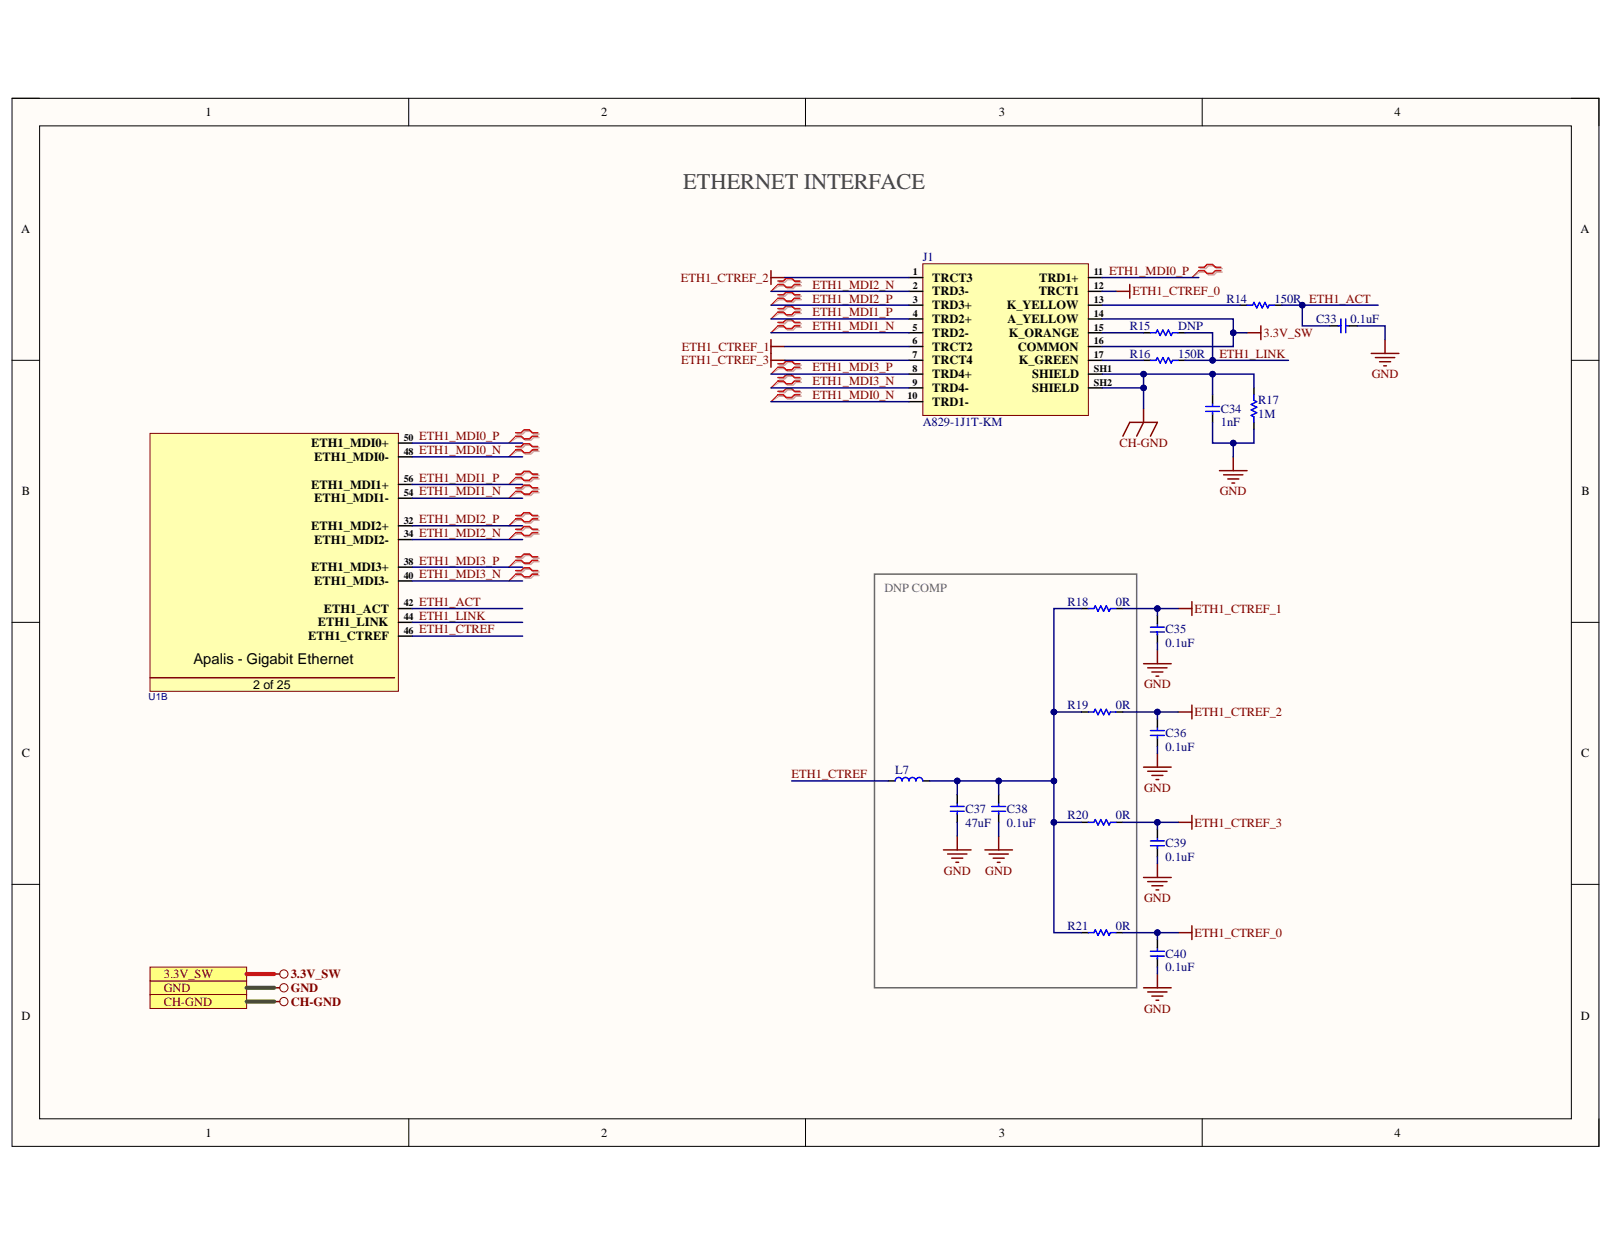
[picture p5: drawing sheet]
<svg xmlns="http://www.w3.org/2000/svg" width="279mm" height="216mm" viewBox="0 0 279 216" stroke-linecap="round" stroke-linejoin="round" font-family="sans-serif">
<path d="M2.1 17h274.9v181.6h-274.9z" fill-rule="evenodd" fill="#fffcf8"/>
<path d="M2.1 17h274.9v181.6h-274.9z" fill="none" stroke="#000" stroke-width=".17"/>
<path d="M6.9 21.8h265.3v172.1h-265.3z" fill-rule="evenodd" fill="#fffcf8"/>
<g fill="none" stroke="#000" stroke-width=".17">
<path d="M2.1 17h4.8M70.8 17v4.8M139.5 17v4.8M208.2 17v4.8M272.2 17h4.8v4.8M6.9 21.8h265.3v172.1h-265.3zM2.1 62.4h4.8M272.2 62.4h4.8M2.1 107.8h4.8M272.2 107.8h4.8M2.1 153.2h4.8M272.2 153.2h4.8"/>
<path d="M70.8 193.9v4.7M139.5 193.9v4.7M208.2 193.9v4.7M277 193.9v4.7"/>
</g>
<path d="M159.8 45.7h28.7v26.3h-28.7z" fill-rule="evenodd" fill="#ffffb0"/>
<path d="M159.8 45.7h28.7v26.3h-28.7z" fill="none" stroke="#800000" stroke-width=".17"/>
<g fill="none" stroke="#000" stroke-width=".25">
<path d="M157.4 48.1h2.4M157.4 50.5h2.4M157.4 55.3h2.4M157.4 57.7h2.4M157.4 52.9h2.4M188.5 48.1h2.4M188.5 50.5h2.4M188.5 55.3h2.4M188.5 57.7h2.4M188.5 52.9h2.4M198.1 57.7h1.2M204.1 57.7h1.2"/>
<path d="M214.8 52.9h1.2M220.8 52.9h1.2M230.4 56.5h1.5M233.7 56.5h1.4M157.4 69.6h2.4M157.4 60h2.4M157.4 64.8h2.4M157.4 62.4h2.4M157.4 67.2h2.4M188.5 64.8h2.4M188.5 62.4h2.4M188.5 67.2h2.4"/>
<path d="M188.5 60h2.4M198.1 62.4h1.2M204.1 62.4h1.2M210 68.4v1.4M210 71.6v1.6M217.2 67.2v1.2M217.2 73.2v1.2M187.3 105.4h1.2M193.3 105.4h1.2M200.5 106.6v1.5M200.5 109.9v1.5M153.9 135.3h1.2"/>
<path d="M159.8 135.3h1.2M165.8 137.7v1.4M173 137.7v1.4M187.3 123.4h1.2M193.3 123.4h1.2M200.5 124.6v1.4M200.5 127.8v1.5M165.8 140.9v1.6M173 140.9v1.6M187.3 142.5h1.2M193.3 142.5h1.2M200.5 143.7v1.4"/>
<path d="M200.5 146.9v1.6M187.3 161.6h1.2M193.3 161.6h1.2M200.5 162.8v1.4M200.5 166v1.6"/>
</g>
<g fill="none" stroke="#800000" stroke-width=".25">
<path d="M133.5 46.9v2.4M133.5 58.8v4.8M133.5 48.1h2.4M193.3 50.5h2.4M195.7 49.3v2.4M216 57.7h2.4M218.4 56.5v2.4M239.9 58.9v2.3M133.5 60h2.4M133.5 62.4h2.4M194.5 75.6l1.2-2.4h4.8l-1.2 2.4M198.1 70.8v2.4l-1.2 2.4"/>
<path d="M213.6 79.2v2.4M237.5 61.2h4.8M238.2 62h3.4M239 62.7h1.9M239.7 63.4h.5M211.2 81.6h4.8M212 82.3h3.3M212.7 83h1.9M213.4 83.7h.5M198.1 115h4.8M198.8 115.7h3.4M199.5 116.4h1.9"/>
<path d="M200.2 117.2h.5M200.5 112.6v2.4M204.1 105.4h2.4M206.5 104.3v2.3M198.1 132.9h4.8M198.8 133.6h3.4M199.5 134.4h1.9M200.2 135.1h.5M200.5 130.5v2.4M204.1 123.4h2.4M206.5 122.2v2.4M163.4 147.3h4.8"/>
<path d="M164.1 148h3.4M164.9 148.7h1.9M165.6 149.4h.5M165.8 144.9v2.4M170.6 147.3h4.8M171.3 148h3.4M172 148.7h1.9M172.8 149.4h.4M173 144.9v2.4M198.1 152h4.8M198.8 152.8h3.4M199.5 153.5h1.9"/>
<path d="M200.2 154.2h.5M200.5 149.7v2.3M204.1 142.5h2.4M206.5 141.3v2.4M198.1 171.2h4.8M198.8 171.9h3.4M199.5 172.6h1.9M200.2 173.3h.5M200.5 168.8v2.4M204.1 161.6h2.4M206.5 160.4v2.4"/>
</g>
<g fill="none" stroke="#00f" stroke-width=".25">
<path d="M199.3 57.7h.9l.3-.5 .5 .9 .4-.9 .5 .9 .5-.9 .5 .9 .2-.4h1M216 52.9h1l.2-.5 .5 1 .5-1 .4 1 .5-1 .5 1 .2-.5h1M231.8 56.5h.5M232.3 55.3v2.4M233.1 55.3v2.4M233.2 56.5h.5M199.3 62.4h.9l.3-.4 .5 .9 .4-.9 .5 .9 .5-.9 .5 .9 .2-.5h1M208.8 71.3h2.4M208.8 70.4h2.4M210 69.8v.5M210 71.3v.5M217.2 68.4v1l.5 .2-1 .5 1 .5-1 .4 1 .5-1 .5 .5 .2v1"/>
<path d="M188.5 105.4h1l.2-.4 .5 .9 .5-.9 .5 .9 .4-.9 .5 .9 .3-.5h.9M199.3 109.5h2.4M199.3 108.7h2.4M200.5 108.1v.5M200.5 109.5v.5M155.1 135.3a.6 .6 0 0 1 .6-.6 .6 .6 0 0 1 .6 .6 .6 .6 0 0 1 .6-.6 .6 .6 0 0 1 .5 .6 .6 .6 0 0 1 .6-.6 .6 .6 0 0 1 .6 .6 .6 .6 0 0 1 .6-.6 .6 .6 0 0 1 .6 .6M164.6 139.7h2.4M165.8 139.1v.5M171.8 139.7h2.4M173 139.1v.5M188.5 123.4h1l.2-.5 .5 .9 .5-.9 .5 .9 .4-.9 .5 .9 .3-.4h.9M199.3 127.4h2.4"/>
<path d="M199.3 126.6h2.4M200.5 126v.5M200.5 127.4v.5M164.6 140.6h2.4M165.8 140.6v.5M171.8 140.6h2.4M173 140.6v.5M188.5 142.5h1l.2-.5 .5 1 .5-1 .5 1 .4-1 .5 1 .3-.5h.9M199.3 146.5h2.4M199.3 145.7h2.4M200.5 145.1v.5M200.5 146.5v.5"/>
<path d="M188.5 161.6h1l.2-.5 .5 1 .5-1 .5 1 .4-1 .5 1 .3-.5h.9M199.3 165.7h2.4M199.3 164.8h2.4M200.5 164.2v.5M200.5 165.7v.4"/>
</g>
<path d="M26 75.1h43v44.7h-43z" fill-rule="evenodd" fill="#ffffb0"/>
<path d="M26 75.1h43v44.7h-43z" fill="none" stroke="#800000" stroke-width=".17"/>
<path d="M69 76.8h2.4M69 79.2h2.4M69 83.9h2.4M69 86.3h2.4M69 91.1h2.4M69 93.5h2.4M69 98.3h2.4M69 100.7h2.4M69 105.4h2.4M69 107.8h2.4M69 110.2h2.4" fill="none" stroke="#000" stroke-width=".25"/>
<path d="M26 117.4h42.3" fill="none" stroke="#800000" stroke-width=".25"/>
<path d="M151.5 99.5h45.4v71.7h-45.4z" fill="none" stroke="#666" stroke-width=".25"/>
<path d="M26 170h16.7v2.4h-16.7z" fill-rule="evenodd" fill="#ffff80"/>
<g fill="none" stroke="#800000" stroke-width=".17">
<path d="M26 170h16.7v2.4h-16.7z"/>
<circle cx="49.2" cy="171.2" r=".72"/>
</g>
<path d="M47.5 171.2h1" fill="none" stroke="#800000" stroke-width=".25"/>
<path d="M26 172.4h16.7v2.3h-16.7z" fill-rule="evenodd" fill="#ffff80"/>
<g fill="none" stroke="#800000" stroke-width=".17">
<path d="M26 172.4h16.7v2.3h-16.7z"/>
<circle cx="49.2" cy="173.5" r=".72"/>
</g>
<path d="M47.5 173.5h1" fill="none" stroke="#800000" stroke-width=".25"/>
<path d="M26 167.6h16.7v2.4h-16.7z" fill-rule="evenodd" fill="#ffff80"/>
<g fill="none" stroke="#800000" stroke-width=".17">
<path d="M26 167.6h16.7v2.4h-16.7z"/>
<circle cx="49.2" cy="168.8" r=".72"/>
</g>
<path d="M47.5 168.8h1" fill="none" stroke="#800000" stroke-width=".25"/>
<g fill="none" stroke="#d0a19e" stroke-width=".25">
<path d="M135 48.9h.9l.5-.4h1l.4 .4h1M135 49.5h.9l.5 .5h1l.4-.5h1M135 51.3h.9l.5-.5h1l.4 .5h1M135 51.9h.9l.5 .5h1l.4-.5h1M135 53.7h.9l.5-.5h1l.4 .5h1M135 54.3h.9l.5 .5h1l.4-.5h1M135 56.1h.9l.5-.5h1l.4 .5h1M135 56.7h.9l.5 .5h1l.4-.5h1M207.9 46.5h.9l.5-.4h1l.5 .4h.9M207.9 47.1h.9l.5 .5h1l.5-.5h.9M89.6 75.2h.9l.5-.5h1l.4 .5h1M89.6 75.8h.9l.5 .5h1l.4-.5h1"/>
<path d="M89.6 77.6h.9l.5-.5h1l.4 .5h1M89.6 78.2h.9l.5 .5h1l.4-.5h1M135 63.3h.9l.5-.5h1l.4 .5h1M135 63.9h.9l.5 .4h1l.4-.4h1M135 65.7h.9l.5-.5h1l.4 .5h1M135 66.3h.9l.5 .4h1l.4-.4h1M135 68h.9l.5-.4h1l.4 .4h1M135 68.6h.9l.5 .5h1l.4-.5h1M89.6 82.4h.9l.5-.5h1l.4 .5h1M89.6 83h.9l.5 .5h1l.4-.5h1M89.6 84.8h.9l.5-.5h1l.4 .5h1M89.6 85.4h.9l.5 .4h1l.4-.4h1"/>
<path d="M89.6 89.6h.9l.5-.5h1l.4 .5h1M89.6 90.2h.9l.5 .4h1l.4-.4h1M89.6 91.9h.9l.5-.4h1l.4 .4h1M89.6 92.5h.9l.5 .5h1l.4-.5h1M89.6 96.7h.9l.5-.5h1l.4 .5h1M89.6 97.3h.9l.5 .5h1l.4-.5h1M89.6 99.1h.9l.5-.5h1l.4 .5h1M89.6 99.7h.9l.5 .5h1l.4-.5h1"/>
</g>
<g fill="none" stroke="#d0a19e" stroke-width=".17">
<path d="M135 49.5l-1.5 1M135 51.9l-1.5 1M135 54.3l-1.5 1M135 56.7l-1.5 1M207.9 47.1l-1.4 1M89.6 75.8l-1.5 1M89.6 78.2l-1.5 1M135 63.9l-1.5 .9M135 66.3l-1.5 .9M135 68.6l-1.5 1M89.6 83l-1.5 .9M89.6 85.4l-1.5 .9"/>
<path d="M89.6 90.2l-1.5 .9M89.6 92.5l-1.5 1M89.6 97.3l-1.5 1M89.6 99.7l-1.5 1"/>
</g>
<g fill="none" stroke="#f00" stroke-width=".25">
<path d="M134.7 48.7h1l.5-.5h.9l.5 .5h1M134.7 49.3h1l.5 .5h.9l.5-.5h1M134.7 51.1h1l.5-.5h.9l.5 .5h1M134.7 51.7h1l.5 .5h.9l.5-.5h1M134.7 53.5h1l.5-.5h.9l.5 .5h1M134.7 54.1h1l.5 .4h.9l.5-.4h1M134.7 55.9h1l.5-.5h.9l.5 .5h1M134.7 56.5h1l.5 .4h.9l.5-.4h1M207.7 46.3h.9l.5-.5h.9l.5 .5h1M207.7 46.9h.9l.5 .5h.9l.5-.5h1M89.3 75h1l.5-.5h.9l.5 .5h1M89.3 75.6h1l.5 .5h.9l.5-.5h1"/>
<path d="M89.3 77.4h1l.5-.5h.9l.5 .5h1M89.3 78h1l.5 .4h.9l.5-.4h1M134.7 63h1l.5-.4h.9l.5 .4h1M134.7 63.6h1l.5 .5h.9l.5-.5h1M134.7 65.4h1l.5-.5h.9l.5 .5h1M134.7 66h1l.5 .5h.9l.5-.5h1M134.7 67.8h1l.5-.5h.9l.5 .5h1M134.7 68.4h1l.5 .5h.9l.5-.5h1M89.3 82.1h1l.5-.4h.9l.5 .4h1M89.3 82.7h1l.5 .5h.9l.5-.5h1M89.3 84.5h1l.5-.4h.9l.5 .4h1M89.3 85.1h1l.5 .5h.9l.5-.5h1"/>
<path d="M89.3 89.3h1l.5-.5h.9l.5 .5h1M89.3 89.9h1l.5 .5h.9l.5-.5h1M89.3 91.7h1l.5-.5h.9l.5 .5h1M89.3 92.3h1l.5 .5h.9l.5-.5h1M89.3 96.5h1l.5-.5h.9l.5 .5h1M89.3 97.1h1l.5 .5h.9l.5-.5h1M89.3 98.9h1l.5-.5h.9l.5 .5h1M89.3 99.5h1l.5 .4h.9l.5-.4h1"/>
</g>
<g fill="none" stroke="#f00" stroke-width=".17">
<path d="M134.7 49.3l-1.2 1.2M134.7 51.7l-1.2 1.2M134.7 54.1l-1.2 1.2M134.7 56.5l-1.2 1.2M207.7 46.9l-1.2 1.2M89.3 75.6l-1.2 1.2M89.3 78l-1.2 1.2M134.7 63.6l-1.2 1.2M134.7 66l-1.2 1.2M134.7 68.4l-1.2 1.2M89.3 97.1l-1.2 1.2M89.3 99.5l-1.2 1.2"/>
<path d="M89.3 82.7l-1.2 1.2M89.3 85.1l-1.2 1.2M89.3 89.9l-1.2 1.2M89.3 92.3l-1.2 1.2"/>
</g>
<g fill="none" stroke="#000080" stroke-width=".25">
<path d="M133.5 50.5h23.9M133.5 52.9h23.9M133.5 55.3h23.9M133.5 57.7h23.9M135.9 48.1h21.5M190.9 48.1h16.8M190.9 50.5h2.4M190.9 52.9h23.9M225.6 52.9v3.6h4.8M235.1 56.5h4.8v2.4M133.5 64.8h23.9M133.5 67.2h23.9"/>
<path d="M133.5 69.6h23.9M135.9 60h21.5M135.9 62.4h21.5"/>
</g>
<circle cx="225.6" cy="52.9" r=".48" fill="#000080"/>
<circle cx="225.6" cy="52.9" r=".48" fill="none" stroke="#000080" stroke-width=".17"/>
<path d="M190.9 57.7h7.2M205.3 57.7h4.7v4.7M190.9 62.4h7.2" fill="none" stroke="#000080" stroke-width=".25"/>
<circle cx="210" cy="62.4" r=".48" fill="#000080"/>
<circle cx="210" cy="62.4" r=".48" fill="none" stroke="#000080" stroke-width=".17"/>
<path d="M213.6 57.7h2.4" fill="none" stroke="#000080" stroke-width=".25"/>
<circle cx="213.6" cy="57.7" r=".48" fill="#000080"/>
<circle cx="213.6" cy="57.7" r=".48" fill="none" stroke="#000080" stroke-width=".17"/>
<path d="M190.9 67.2h7.2" fill="none" stroke="#000080" stroke-width=".25"/>
<circle cx="198.1" cy="67.2" r=".48" fill="#000080"/>
<circle cx="198.1" cy="67.2" r=".48" fill="none" stroke="#000080" stroke-width=".17"/>
<path d="M210 64.8v3.6" fill="none" stroke="#000080" stroke-width=".25"/>
<circle cx="210" cy="64.8" r=".48" fill="#000080"/>
<circle cx="210" cy="64.8" r=".48" fill="none" stroke="#000080" stroke-width=".17"/>
<path d="M213.6 76.8v2.4" fill="none" stroke="#000080" stroke-width=".25"/>
<circle cx="213.6" cy="76.8" r=".48" fill="#000080"/>
<circle cx="213.6" cy="76.8" r=".48" fill="none" stroke="#000080" stroke-width=".17"/>
<path d="M190.9 64.8h7.2v6" fill="none" stroke="#000080" stroke-width=".25"/>
<circle cx="198.1" cy="64.8" r=".48" fill="#000080"/>
<circle cx="198.1" cy="64.8" r=".48" fill="none" stroke="#000080" stroke-width=".17"/>
<circle cx="198.1" cy="67.2" r=".48" fill="#000080"/>
<circle cx="198.1" cy="67.2" r=".48" fill="none" stroke="#000080" stroke-width=".17"/>
<path d="M190.9 55.3h22.7v4.7h-22.7" fill="none" stroke="#000080" stroke-width=".25"/>
<circle cx="213.6" cy="57.7" r=".48" fill="#000080"/>
<circle cx="213.6" cy="57.7" r=".48" fill="none" stroke="#000080" stroke-width=".17"/>
<path d="M198.1 64.8h19.1v2.4" fill="none" stroke="#000080" stroke-width=".25"/>
<circle cx="210" cy="64.8" r=".48" fill="#000080"/>
<circle cx="210" cy="64.8" r=".48" fill="none" stroke="#000080" stroke-width=".17"/>
<circle cx="198.1" cy="64.8" r=".48" fill="#000080"/>
<circle cx="198.1" cy="64.8" r=".48" fill="none" stroke="#000080" stroke-width=".17"/>
<path d="M205.3 62.4h17.9" fill="none" stroke="#000080" stroke-width=".25"/>
<circle cx="210" cy="62.4" r=".48" fill="#000080"/>
<circle cx="210" cy="62.4" r=".48" fill="none" stroke="#000080" stroke-width=".17"/>
<path d="M222 52.9h16.7" fill="none" stroke="#000080" stroke-width=".25"/>
<circle cx="225.6" cy="52.9" r=".48" fill="#000080"/>
<circle cx="225.6" cy="52.9" r=".48" fill="none" stroke="#000080" stroke-width=".17"/>
<path d="M210 73.2v3.6h7.2v-2.4M200.5 111.4v1.2" fill="none" stroke="#000080" stroke-width=".25"/>
<circle cx="213.6" cy="76.8" r=".48" fill="#000080"/>
<circle cx="213.6" cy="76.8" r=".48" fill="none" stroke="#000080" stroke-width=".17"/>
<path d="M200.5 105.4v1.2" fill="none" stroke="#000080" stroke-width=".25"/>
<circle cx="200.5" cy="105.4" r=".48" fill="#000080"/>
<circle cx="200.5" cy="105.4" r=".48" fill="none" stroke="#000080" stroke-width=".17"/>
<path d="M200.5 123.4v1.2M200.5 129.3v1.2" fill="none" stroke="#000080" stroke-width=".25"/>
<circle cx="200.5" cy="123.4" r=".48" fill="#000080"/>
<circle cx="200.5" cy="123.4" r=".48" fill="none" stroke="#000080" stroke-width=".17"/>
<path d="M200.5 142.5v1.2M200.5 148.5v1.2" fill="none" stroke="#000080" stroke-width=".25"/>
<circle cx="200.5" cy="142.5" r=".48" fill="#000080"/>
<circle cx="200.5" cy="142.5" r=".48" fill="none" stroke="#000080" stroke-width=".17"/>
<path d="M200.5 161.6v1.2M200.5 167.6v1.2" fill="none" stroke="#000080" stroke-width=".25"/>
<circle cx="200.5" cy="161.6" r=".48" fill="#000080"/>
<circle cx="200.5" cy="161.6" r=".48" fill="none" stroke="#000080" stroke-width=".17"/>
<path d="M187.3 105.4h-4.7v56.2h4.7" fill="none" stroke="#000080" stroke-width=".25"/>
<circle cx="182.5" cy="123.4" r=".48" fill="#000080"/>
<circle cx="182.5" cy="123.4" r=".48" fill="none" stroke="#000080" stroke-width=".17"/>
<circle cx="182.5" cy="135.3" r=".48" fill="#000080"/>
<circle cx="182.5" cy="135.3" r=".48" fill="none" stroke="#000080" stroke-width=".17"/>
<circle cx="182.5" cy="142.5" r=".48" fill="#000080"/>
<circle cx="182.5" cy="142.5" r=".48" fill="none" stroke="#000080" stroke-width=".17"/>
<path d="M182.6 142.5h4.7" fill="none" stroke="#000080" stroke-width=".25"/>
<circle cx="182.5" cy="142.5" r=".48" fill="#000080"/>
<circle cx="182.5" cy="142.5" r=".48" fill="none" stroke="#000080" stroke-width=".17"/>
<path d="M182.6 123.4h4.7" fill="none" stroke="#000080" stroke-width=".25"/>
<circle cx="182.5" cy="123.4" r=".48" fill="#000080"/>
<circle cx="182.5" cy="123.4" r=".48" fill="none" stroke="#000080" stroke-width=".17"/>
<path d="M161 135.3h21.6" fill="none" stroke="#000080" stroke-width=".25"/>
<circle cx="165.8" cy="135.3" r=".48" fill="#000080"/>
<circle cx="165.8" cy="135.3" r=".48" fill="none" stroke="#000080" stroke-width=".17"/>
<circle cx="173" cy="135.3" r=".48" fill="#000080"/>
<circle cx="173" cy="135.3" r=".48" fill="none" stroke="#000080" stroke-width=".17"/>
<circle cx="182.5" cy="135.3" r=".48" fill="#000080"/>
<circle cx="182.5" cy="135.3" r=".48" fill="none" stroke="#000080" stroke-width=".17"/>
<path d="M173 135.3v2.4" fill="none" stroke="#000080" stroke-width=".25"/>
<circle cx="173" cy="135.3" r=".48" fill="#000080"/>
<circle cx="173" cy="135.3" r=".48" fill="none" stroke="#000080" stroke-width=".17"/>
<path d="M165.8 135.3v2.4" fill="none" stroke="#000080" stroke-width=".25"/>
<circle cx="165.8" cy="135.3" r=".48" fill="#000080"/>
<circle cx="165.8" cy="135.3" r=".48" fill="none" stroke="#000080" stroke-width=".17"/>
<g fill="none" stroke="#000080" stroke-width=".25">
<path d="M71.4 76.8h19.1M71.4 79.2h19.1M71.4 83.9h19.1M71.4 86.3h19.1M71.4 91.1h19.1M71.4 93.5h19.1M71.4 98.3h19.1M71.4 100.7h19.1M71.4 105.4h19.1M71.4 107.8h19.1M71.4 110.2h19.1M137.1 135.3h16.8"/>
<path d="M165.8 142.5v2.4M173 142.5v2.4M194.5 161.6h9.6"/>
</g>
<circle cx="200.5" cy="161.6" r=".48" fill="#000080"/>
<circle cx="200.5" cy="161.6" r=".48" fill="none" stroke="#000080" stroke-width=".17"/>
<path d="M194.5 142.5h9.6" fill="none" stroke="#000080" stroke-width=".25"/>
<circle cx="200.5" cy="142.5" r=".48" fill="#000080"/>
<circle cx="200.5" cy="142.5" r=".48" fill="none" stroke="#000080" stroke-width=".17"/>
<path d="M194.5 123.4h9.6" fill="none" stroke="#000080" stroke-width=".25"/>
<circle cx="200.5" cy="123.4" r=".48" fill="#000080"/>
<circle cx="200.5" cy="123.4" r=".48" fill="none" stroke="#000080" stroke-width=".17"/>
<path d="M194.5 105.4h9.6" fill="none" stroke="#000080" stroke-width=".25"/>
<circle cx="200.5" cy="105.4" r=".48" fill="#000080"/>
<circle cx="200.5" cy="105.4" r=".48" fill="none" stroke="#000080" stroke-width=".17"/>
<path d="M42.7 171.2h4.8M42.7 173.5h4.8" fill="none" stroke="#38761d" stroke-width=".72"/>
<path d="M42.7 168.8h4.8" fill="none" stroke="#f00" stroke-width=".72"/>
<text font-size="3.9" fill="#434343" x="118.4" y="32.7">ETHERNET INTERFACE</text>
<text font-size="2.6" x="33.5" y="115">Apalis - Gigabit Ethernet</text>
<g font-size="2.2">
<text x="35.6" y="20.1">1</text>
<text x="104.1" y="20.1">2</text>
<text x="173" y="20.1">3</text>
<text x="241.6" y="20.1">4</text>
<text x="3.7" y="40.5">A</text>
<text x="273.8" y="40.5">A</text>
<text x="161.5" y="53.6">TRD3+</text>
<text x="161.5" y="48.8">TRCT3</text>
<text x="161.5" y="51.2">TRD3-</text>
<text x="174.4" y="53.6">K_YELLOW</text>
<text x="179.9" y="51.2">TRCT1</text>
<text x="180" y="48.8">TRD1+</text>
<text x="161.5" y="56">TRD2+</text>
<text x="161.5" y="58.4">TRD2-</text>
<text x="174.5" y="56">A_YELLOW</text>
<text x="174.7" y="58.4">K_ORANGE</text>
<text x="161.5" y="60.7">TRCT2</text>
<text x="161.5" y="65.5">TRD4+</text>
<text x="161.5" y="63.2">TRCT4</text>
<text x="176.3" y="60.7">COMMON</text>
<text x="176.5" y="63.2">K_GREEN</text>
<text x="178.8" y="65.5">SHIELD</text>
<text x="161.5" y="70.3">TRD1-</text>
<text x="161.5" y="67.9">TRD4-</text>
<text x="178.8" y="67.9">SHIELD</text>
<text x="53.9" y="77.5">ETH1_MDI0+</text>
<text x="54.4" y="79.9">ETH1_MDI0-</text>
<text x="3.8" y="85.9">B</text>
<text x="53.9" y="84.7">ETH1_MDI1+</text>
<text x="54.4" y="87">ETH1_MDI1-</text>
<text x="273.9" y="85.9">B</text>
<text x="53.9" y="91.8">ETH1_MDI2+</text>
<text x="54.4" y="94.2">ETH1_MDI2-</text>
<text x="53.9" y="99">ETH1_MDI3+</text>
<text x="54.4" y="101.4">ETH1_MDI3-</text>
<text x="56.1" y="106.1">ETH1_ACT</text>
<text x="53.4" y="111">ETH1_CTREF</text>
<text x="55.1" y="108.6">ETH1_LINK</text>
<text x="43.8" y="119.3">2 of 25</text>
<text x="3.8" y="131.3">C</text>
<text x="273.9" y="131.3">C</text>
<text x="3.7" y="176.7">D</text>
<text x="273.8" y="176.7">D</text>
<text x="35.6" y="197">1</text>
<text x="104.1" y="197">2</text>
<text x="173" y="197">3</text>
<text x="241.6" y="197">4</text>
</g>
<g font-size="2.2" fill="#000080">
<text x="159.8" y="45.2">J1</text>
<text x="212.4" y="52.4">R14</text>
<text x="220.8" y="52.4">150R ETH1_ACT</text>
<text x="195.7" y="57.2">R15</text>
<text x="204.1" y="57.2">DNP</text>
<text x="228" y="56">C33</text>
<text x="233.9" y="56">0.1uF</text>
<text x="195.7" y="62">R16</text>
<text x="204.1" y="62">150R</text>
<text x="211.5" y="71.5">C34</text>
<text x="217.9" y="70.1">R17</text>
<text x="159.8" y="73.9">A829-1J1T-KM</text>
<text x="211.5" y="73.9">1nF</text>
<text x="217.9" y="72.5">1M</text>
<text x="184.9" y="105">R18</text>
<text x="193.3" y="105">0R</text>
<text x="201.9" y="109.7">C35</text>
<text x="201.9" y="112.1">0.1uF</text>
<text x="184.9" y="122.9">R19</text>
<text x="193.3" y="122.9">0R</text>
<text x="201.9" y="127.7">C36</text>
<text x="201.9" y="130.1">0.1uF</text>
<text x="155.1" y="134.1">L7</text>
<text x="167.2" y="140.8">C37</text>
<text x="167.2" y="143.2">47uF</text>
<text x="174.4" y="140.8">C38</text>
<text x="174.4" y="143.2">0.1uF</text>
<text x="184.9" y="142">R20</text>
<text x="193.3" y="142">0R</text>
<text x="201.9" y="146.8">C39</text>
<text x="201.9" y="149.2">0.1uF</text>
<text x="184.9" y="161.1">R21</text>
<text x="193.3" y="161.1">0R</text>
<text x="201.9" y="165.9">C40</text>
<text x="201.9" y="168.3">0.1uF</text>
</g>
<g font-size="2.2" fill="#800000">
<text x="192.1" y="47.6">ETH1_MDI0_P</text>
<text x="117.9" y="48.8">ETH1_CTREF_2</text>
<text x="140.7" y="50">ETH1_MDI2_N</text>
<text x="140.7" y="52.4">ETH1_MDI2_P</text>
<text x="196.2" y="51.2">ETH1_CTREF_0</text>
<text x="140.7" y="54.8">ETH1_MDI1_P</text>
<text x="140.7" y="57.2">ETH1_MDI1_N</text>
<text x="218.9" y="58.4">3.3V_SW</text>
<text x="118" y="63.2">ETH1_CTREF_3</text>
<text x="118.1" y="60.7">ETH1_CTREF_1</text>
<text x="140.7" y="64.3">ETH1_MDI3_P</text>
<text x="211.2" y="62">ETH1_LINK</text>
<text x="237.6" y="65.5">GND</text>
<text x="140.7" y="66.7">ETH1_MDI3_N</text>
<text x="140.7" y="69.1">ETH1_MDI0_N</text>
<text x="72.6" y="76.3">ETH1_MDI0_P</text>
<text x="193.9" y="77.5">CH-GND</text>
<text x="72.6" y="78.7">ETH1_MDI0_N</text>
<text x="72.6" y="83.4">ETH1_MDI1_P</text>
<text x="72.6" y="85.9">ETH1_MDI1_N</text>
<text x="211.3" y="85.9">GND</text>
<text x="72.6" y="90.6">ETH1_MDI2_P</text>
<text x="72.6" y="93">ETH1_MDI2_N</text>
<text x="72.6" y="97.8">ETH1_MDI3_P</text>
<text x="72.6" y="100.2">ETH1_MDI3_N</text>
<text x="72.6" y="105">ETH1_ACT</text>
<text x="72.6" y="107.4">ETH1_LINK</text>
<text x="206.9" y="106.1">ETH1_CTREF_1</text>
<text x="72.6" y="109.7">ETH1_CTREF</text>
<text x="198.2" y="119.3">GND</text>
<text x="206.9" y="124.1">ETH1_CTREF_2</text>
<text x="137.1" y="134.8">ETH1_CTREF</text>
<text x="198.2" y="137.2">GND</text>
<text x="206.9" y="143.2">ETH1_CTREF_3</text>
<text x="163.5" y="151.6">GND</text>
<text x="170.7" y="151.6">GND</text>
<text x="198.2" y="156.4">GND</text>
<text x="206.9" y="162.3">ETH1_CTREF_0</text>
<text x="28.4" y="171.9">GND</text>
<text x="28.4" y="169.5">3.3V_SW</text>
<text x="50.4" y="171.9">GND</text>
<text x="50.4" y="169.5">3.3V_SW</text>
<text x="28.4" y="174.3">CH-GND</text>
<text x="50.4" y="174.3">CH-GND</text>
<text x="198.2" y="175.5">GND</text>
</g>
<text font-size="2.2" fill="#666" x="153.2" y="102.6">DNP COMP</text>
<g font-size="1.7">
<text x="158.1" y="47.7">1</text>
<text x="189.5" y="47.7">11</text>
<text x="158.1" y="52.5">3</text>
<text x="158.1" y="50.1">2</text>
<text x="189.5" y="50.1">12</text>
<text x="189.5" y="52.5">13</text>
<text x="158.1" y="59.6">6</text>
<text x="158.1" y="57.3">5</text>
<text x="158.1" y="54.9">4</text>
<text x="189.5" y="54.9">14</text>
<text x="189.5" y="57.3">15</text>
<text x="189.5" y="59.6">16</text>
<text x="158.1" y="64.4">8</text>
<text x="158.1" y="62.1">7</text>
<text x="189.5" y="62.1">17</text>
<text x="189.5" y="64.4">SH1</text>
<text x="157.2" y="69.2">10</text>
<text x="158.1" y="66.8">9</text>
<text x="189.5" y="66.8">SH2</text>
<text x="69.9" y="76.4">50</text>
<text x="69.9" y="78.8">48</text>
<text x="69.9" y="83.6">56</text>
<text x="69.9" y="85.9">54</text>
<text x="69.9" y="90.7">32</text>
<text x="69.9" y="93.1">34</text>
<text x="69.9" y="97.9">38</text>
<text x="69.9" y="100.3">40</text>
<text x="69.9" y="105">42</text>
<text x="69.9" y="107.5">44</text>
<text x="69.9" y="109.8">46</text>
</g>
<text font-size="1.7" fill="#000080" x="25.8" y="121.3">U1B</text>
</svg>
